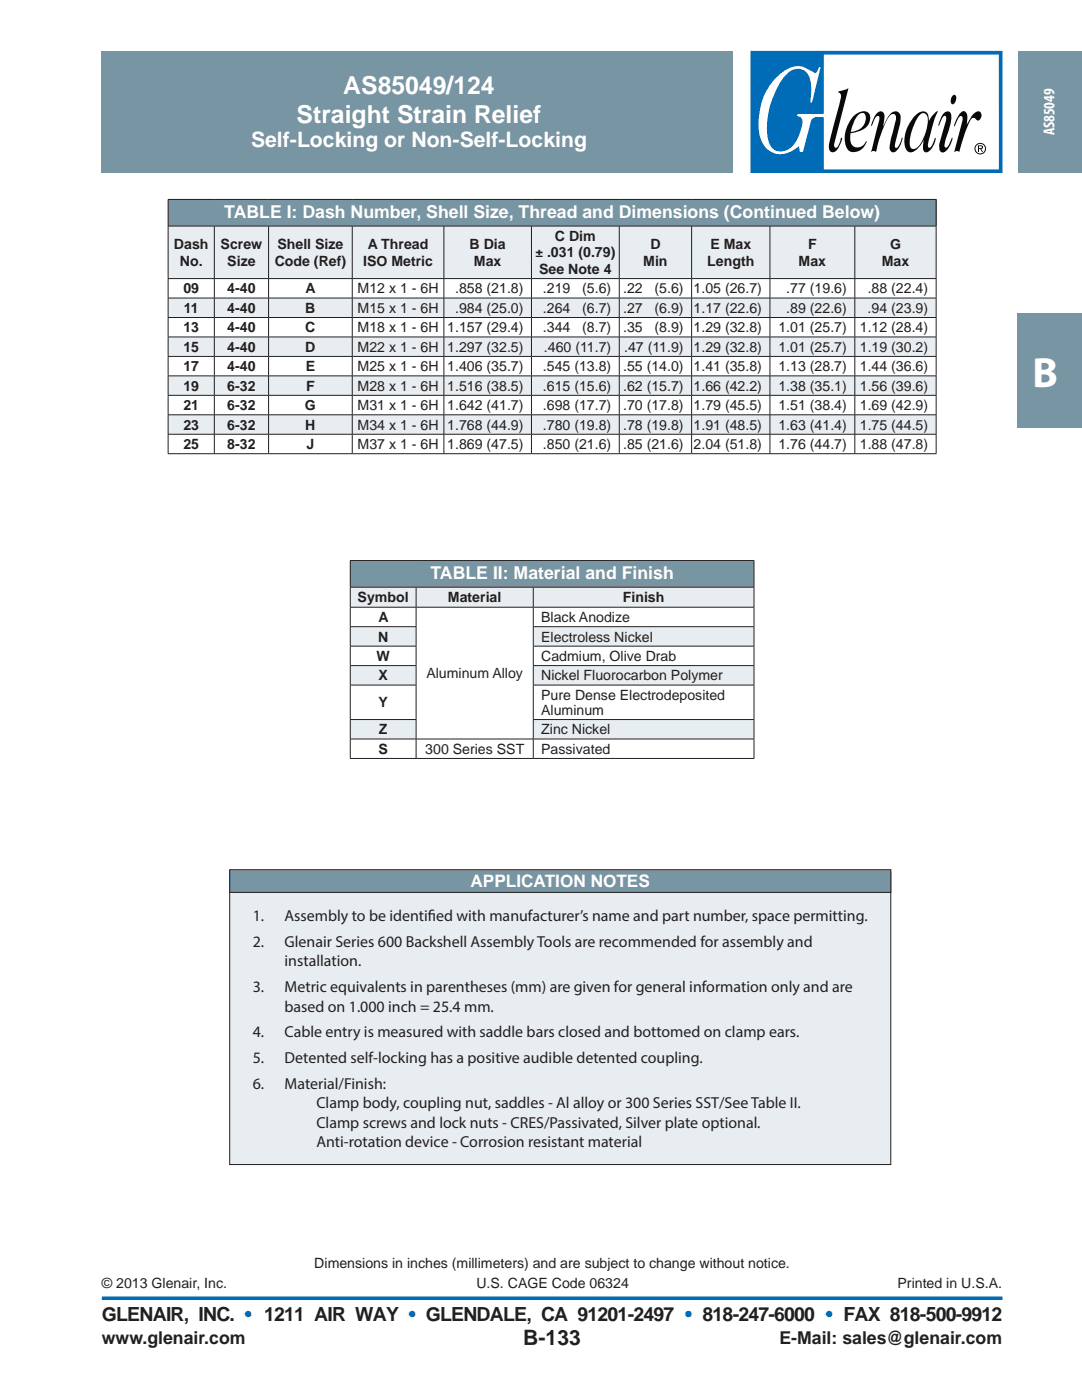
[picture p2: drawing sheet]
<svg xmlns="http://www.w3.org/2000/svg" width="216mm" height="279mm" viewBox="0 0 216 279" stroke-linecap="round" stroke-linejoin="round" font-family="sans-serif">
<path d="M20.3 259.1h179.7" fill="none" stroke="#006bb6" stroke-width=".71" stroke-linecap="butt"/>
<g fill="#7895a3">
<path d="M203.2 10.2h12.7v24.3h-12.7z" fill-rule="evenodd"/>
<path d="M20.3 10.2h126v24.3h-126z" fill-rule="evenodd"/>
</g>
<path d="M149.8 10.2h50.2v24.3h-50.2z" fill="#fff"/>
<g fill="#070909">
<path d="M175 22.5a.86 .86 0 0 1 1.2-.1 .86 .86 0 0 1 .3 1.1l-.3 1.6 .5-.9a2.59 2.59 0 0 1 2.1-2 1.28 1.28 0 0 1 .9 1.7l-1.1 4.8v.5l.1 .3a1.1 1.1 0 0 0 .9-1.1l.4-.9a3.6 3.6 0 0 1-1.6 2.9 .87 .87 0 0 1-.9-1.2l1.1-4.7a1.91 1.91 0 0 0 0-1.6 .89 .89 0 0 0-1.3 .5 25.3 25.3 0 0 0-2.5 7 .68 .68 0 0 0-1 0l1.6-6.1a1.04 1.04 0 0 0-.1-1.2h-.2a3.9 3.9 0 0 0-1.2 2.1v-.4l.5-1.4z"/>
<path d="M190.2 19h.4a1.35 1.35 0 0 1-.5 1.8 .95 .95 0 0 1-.2-1.5z"/>
<path d="M188.3 22.7l.4-.4 .6-.1 .4 .3a5.3 5.3 0 0 1-.5 3.8l-.6 1.8a1.19 1.19 0 0 0 .1 1.4 2.53 2.53 0 0 0 1.2-1.8l.1-.2-.2 1.1a2.71 2.71 0 0 1-1.7 1.8 1.32 1.32 0 0 1-.6-1.8l.4-1.6a12 12 0 0 0 .9-3.7l-.2-.2a2.99 2.99 0 0 0-1.1 1.8l-.2 .2-.1-.2 .4-1.2z"/>
<path d="M167.2 18.4l2.1-.8-2.6 10a2.24 2.24 0 0 0-.2 1.8l.2 .1 .3-.1 .2-.3 .8-1.6-.1 .8a3.8 3.8 0 0 1-1.3 2l-.6 .1a.9 .9 0 0 1-.6-1l.5-2.6 1.9-7.4a.85 .85 0 0 0-.6-1z"/>
<path d="M170.3 23.2a6 6 0 0 0-1.2 6.6 2.14 2.14 0 0 0 3.3-.5l.4-.7 .1-.5a1.93 1.93 0 0 1-2.6 1.1 2.63 2.63 0 0 1-.6-2.6 4.3 4.3 0 0 0 3.8-2.2 1.53 1.53 0 0 0-.7-2.1 2.77 2.77 0 0 0-2.5 .9zM171.4 22.8a.8 .8 0 0 1 1-.2 .8 .8 0 0 1 .4 1 2.95 2.95 0 0 1-3 2.7 7 7 0 0 1 1.6-3.5z"/>
<path d="M183.6 22.9l.4-.3a.92 .92 0 0 1 1.1 1 8.7 8.7 0 0 1-2.1 5.8l-.8 .3a1.28 1.28 0 0 1-.7-1.6 11.1 11.1 0 0 1 2.1-5.2zM182.5 23.2a7.1 7.1 0 0 0-1.9 6.2 1.18 1.18 0 0 0 .8 1 1.18 1.18 0 0 0 1.2-.3l.9-.9 .8-1.4v.6a2.41 2.41 0 0 0 .2 1.9 1.41 1.41 0 0 0 1.6-1 2.53 2.53 0 0 0 .6-1.8l-.3 .4a2.2 2.2 0 0 1-1 1.6 1.98 1.98 0 0 1 .1-2.1l.3-1a15.6 15.6 0 0 1 1.3-4.2 3.3 3.3 0 0 0-1.7 1.9h-.1a1.35 1.35 0 0 0-.3-1.5 1.35 1.35 0 0 0-1.5-.2z"/>
</g>
<path d="M155.1 15.2a5.6 5.6 0 0 1 5-1.9l2.5 1.2a1.53 1.53 0 0 0 .9-1.1l.1-.1a1.82 1.82 0 0 1-.2 1.6l-1.3 5.2-.3 .4-.1-.4 .1-1a7.7 7.7 0 0 0-.6-4.3 2.65 2.65 0 0 0-4.3 0 16.6 16.6 0 0 0-3.6 13.1 2.69 2.69 0 0 0 1.9 2.3 2.69 2.69 0 0 0 2.9-1 8.3 8.3 0 0 0 2-5.4l-.3-.3-.7-.3-.1-.3 .6-.2h4.8v-11.8h34.9v22.9h-34.9v-10.4h-1.6a1.25 1.25 0 0 0-1.1 1.3l-1.5 5.6h-.6l-.2-1.1a4.5 4.5 0 0 1-6.2 .7 6 6 0 0 1-1.9-5.1 12.7 12.7 0 0 1 3.8-9.6zM149.8 10.2v24.3h50.2v-24.3z" fill="#006bb6"/>
<g fill="#070909">
<path d="M191.6 22.5l.4-.3h.4a1.77 1.77 0 0 1 .6 2.1l-.1 .6v-.1a4.9 4.9 0 0 1 2.1-2.6 .83 .83 0 0 1 .9 .6 .83 .83 0 0 1-.3 .9l-.2 .3a.58 .58 0 0 1-.9-.4l-.2-.1a1.07 1.07 0 0 0-.9 1l-1.1 2.6-.9 3.2a.71 .71 0 0 0-1 .1l1.6-6.2a.76 .76 0 0 0-.2-1 2.73 2.73 0 0 0-1.2 1.8l-.2 .2 .3-1.1z"/>
<path d="M195.3 29.2h.6v.3l-.6 .1zM195.1 29v1.3h.2v-.6h.3l.3 .6h.2l-.3-.6h.2a.37 .37 0 0 0-.1-.7zM194.4 29.7a1.2 1.2 0 0 0 2.4 0 1.2 1.2 0 0 0-2.4 0zM194.6 29.7a1 1 0 0 1 2 0 1 1 0 0 1-2 0z"/>
</g>
<g fill="#7895a3">
<path d="M202.9 62.6h13v22.8h-13z"/>
<path d="M33.5 39.8h153.3v5.3h-153.3z"/>
</g>
<path d="M33.5 45.1h9.3v10.5h-9.3zM42.8 45.1h10.8v10.5h-10.8zM53.6 45.1h16.7v10.5h-16.7zM70.3 45.1h18.3v10.5h-18.3zM88.6 45.1h17.4v10.5h-17.4zM106 45.1h17.6v10.5h-17.6zM123.6 45.1h14.4v10.5h-14.4zM138 45.1h15.6v10.5h-15.6zM153.6 45.1h17v10.5h-17zM170.6 45.1h16.2v10.5h-16.2zM33.5 59.5h9.3v3.9h-9.3zM42.8 59.5h10.8v3.9h-10.8zM53.6 59.5h16.7v3.9h-16.7zM70.3 59.5h18.3v3.9h-18.3zM88.6 59.5h17.4v3.9h-17.4zM106 59.5h17.6v3.9h-17.6zM123.6 59.5h14.4v3.9h-14.4zM138 59.5h15.6v3.9h-15.6zM153.6 59.5h17v3.9h-17zM170.6 59.5h16.2v3.9h-16.2zM33.5 67.2h9.3v3.9h-9.3zM42.8 67.2h10.8v3.9h-10.8zM53.6 67.2h16.7v3.9h-16.7zM70.3 67.2h18.3v3.9h-18.3zM88.6 67.2h17.4v3.9h-17.4zM106 67.2h17.6v3.9h-17.6zM123.6 67.2h14.4v3.9h-14.4zM138 67.2h15.6v3.9h-15.6zM153.6 67.2h17v3.9h-17zM170.6 67.2h16.2v3.9h-16.2zM33.5 75h9.3v3.9h-9.3zM42.8 75h10.8v3.9h-10.8zM53.6 75h16.7v3.9h-16.7zM70.3 75h18.3v3.9h-18.3zM88.6 75h17.4v3.9h-17.4zM106 75h17.6v3.9h-17.6zM123.6 75h14.4v3.9h-14.4zM138 75h15.6v3.9h-15.6zM153.6 75h17v3.9h-17zM170.6 75h16.2v3.9h-16.2zM33.5 82.8h9.3v3.9h-9.3zM42.8 82.8h10.8v3.9h-10.8zM53.6 82.8h16.7v3.9h-16.7zM70.3 82.8h18.3v3.9h-18.3zM88.6 82.8h17.4v3.9h-17.4zM106 82.8h17.6v3.9h-17.6zM123.6 82.8h14.4v3.9h-14.4zM138 82.8h15.6v3.9h-15.6zM153.6 82.8h17v3.9h-17zM170.6 82.8h16.2v3.9h-16.2z" fill="#e7edf0"/>
<g fill="#fff">
<path d="M123.6 55.6h14.4v3.9h-14.4zM138 55.6h15.6v3.9h-15.6zM153.6 55.6h17v3.9h-17zM170.6 55.6h16.2v3.9h-16.2z"/>
<path d="M33.5 63.4h9.3v3.8h-9.3zM42.8 63.4h10.8v3.8h-10.8zM53.6 63.4h16.7v3.8h-16.7zM70.3 63.4h18.3v3.8h-18.3zM88.6 63.4h17.4v3.8h-17.4zM106 63.4h17.6v3.8h-17.6zM123.6 63.4h14.4v3.8h-14.4zM138 63.4h15.6v3.8h-15.6zM153.6 63.4h17v3.8h-17zM170.6 63.4h16.2v3.8h-16.2zM33.5 71.1h9.3v3.9h-9.3zM42.8 71.1h10.8v3.9h-10.8zM53.6 71.1h16.7v3.9h-16.7zM70.3 71.1h18.3v3.9h-18.3zM88.6 71.1h17.4v3.9h-17.4zM106 71.1h17.6v3.9h-17.6zM123.6 71.1h14.4v3.9h-14.4zM138 71.1h15.6v3.9h-15.6zM153.6 71.1h17v3.9h-17zM170.6 71.1h16.2v3.9h-16.2zM33.5 78.9h9.3v3.9h-9.3zM42.8 78.9h10.8v3.9h-10.8zM53.6 78.9h16.7v3.9h-16.7zM70.3 78.9h18.3v3.9h-18.3zM88.6 78.9h17.4v3.9h-17.4zM106 78.9h17.6v3.9h-17.6zM123.6 78.9h14.4v3.9h-14.4zM138 78.9h15.6v3.9h-15.6zM153.6 78.9h17v3.9h-17zM170.6 78.9h16.2v3.9h-16.2zM33.5 86.7h9.3v3.8h-9.3zM42.8 86.7h10.8v3.8h-10.8zM53.6 86.7h16.7v3.8h-16.7zM70.3 86.7h18.3v3.8h-18.3zM88.6 86.7h17.4v3.8h-17.4zM106 86.7h17.6v3.8h-17.6zM123.6 86.7h14.4v3.8h-14.4zM138 86.7h15.6v3.8h-15.6zM153.6 86.7h17v3.8h-17zM170.6 86.7h16.2v3.8h-16.2z"/>
</g>
<g fill="none" stroke="#231f20" stroke-width=".2">
<path d="M33.5 39.8h153.3M33.5 39.8v5.3h153.3M186.8 39.8v5.3M33.5 59.5h153.3M33.5 45.2v10.4M33.5 59.5v3.8M42.8 45.2v10.4M42.8 55.6v3.8M42.8 59.5v3.8M53.6 45.2v10.4M53.6 55.6v3.8M53.6 59.5v3.8"/>
<path d="M70.3 45.2v10.4M70.3 55.6v3.8M70.3 59.5v3.8M88.6 45.2v10.4M88.6 55.6v3.8M88.6 59.5v3.8M106 45.2v10.4M106 55.6v3.8M106 59.5v3.8M123.6 45.2v10.4M123.6 55.6v3.8M123.6 59.5v3.8"/>
<path d="M138 45.2v10.4M138 55.6v3.8M138 59.5v3.8M153.6 45.2v10.4M153.6 55.6v3.8M153.6 59.5v3.8M170.6 45.2v10.4M170.6 55.6v3.8M170.6 59.5v3.8M186.8 45.2v10.4M186.8 55.6v3.8M186.8 59.5v3.8"/>
<path d="M186.8 55.6h-153.3v3.8M33.5 63.4h153.3M33.5 67.2h153.3M33.5 71.1h153.3M33.5 75h153.3M33.5 78.9h153.3M33.5 78.9v3.9h153.3M33.5 63.4v3.8M33.5 67.3v3.8M33.5 71.2v3.8M33.5 75.1v3.8M42.8 63.4v3.8"/>
<path d="M42.8 67.3v3.8M42.8 71.2v3.8M42.8 75.1v3.8M42.8 78.9v3.8M53.6 63.4v3.8M53.6 67.3v3.8M53.6 71.2v3.8M53.6 75.1v3.8M53.6 78.9v3.8M70.3 63.4v3.8M70.3 67.3v3.8M70.3 71.2v3.8"/>
<path d="M70.3 75.1v3.8M70.3 78.9v3.8M88.6 63.4v3.8M88.6 67.3v3.8M88.6 71.2v3.8M88.6 75.1v3.8M88.6 78.9v3.8M106 63.4v3.8M106 67.3v3.8M106 71.2v3.8M106 75.1v3.8M106 78.9v3.8"/>
<path d="M123.6 63.4v3.8M123.6 67.3v3.8M123.6 71.2v3.8M123.6 75.1v3.8M123.6 78.9v3.8M138 63.4v3.8M138 67.3v3.8M138 71.2v3.8M138 75.1v3.8M138 78.9v3.8M153.6 63.4v3.8M153.6 67.3v3.8"/>
<path d="M153.6 71.2v3.8M153.6 75.1v3.8M153.6 78.9v3.8M170.6 63.4v3.8M170.6 67.3v3.8M170.6 71.2v3.8M170.6 75.1v3.8M170.6 78.9v3.8M186.8 63.4v3.8M186.8 67.3v3.8M186.8 71.2v3.8M186.8 75.1v3.8"/>
<path d="M186.8 78.9v3.8M33.5 86.7h153.3M33.5 90.5h153.3M33.5 82.8v3.8M33.5 86.7v3.8M42.8 82.8v3.8M42.8 86.7v3.8M53.6 82.8v3.8M53.6 86.7v3.8M70.3 82.8v3.8M70.3 86.7v3.8M88.6 82.8v3.8"/>
<path d="M88.6 86.7v3.8M106 82.8v3.8M106 86.7v3.8M123.6 82.8v3.8M123.6 86.7v3.8M138 82.8v3.8M138 86.7v3.8M153.6 82.8v3.8M153.6 86.7v3.8M170.6 82.8v3.8M170.6 86.7v3.8M186.8 82.8v3.8"/>
<path d="M186.8 86.7v3.8"/>
</g>
<path d="M133.2 186.1h3.6" fill="none" stroke="#231f20" stroke-width=".26"/>
<path d="M126.9 195.4l.5 .3-1.3 1.4z" fill="#231f20"/>
<path d="M98 184.5h3.7M126.9 195.4l.5 .3-1.3 1.4zM133.2 186.1l-7.1 11" fill="none" stroke="#231f20" stroke-width=".26"/>
<path d="M114.7 195.4l1.2 1.4-1.6-.9z" fill="#231f20"/>
<path d="M101.7 184.5l14.2 12.3M111.7 182.6v29.3M114.7 195.4l1.2 1.4-1.6-.9zM128.3 182.6v29.3" fill="none" stroke="#231f20" stroke-width=".26"/>
<path d="M111.7 183l1.9-.3v.6z" fill="#231f20"/>
<path d="M111.7 183l1.9-.3v.6zM111.7 183l1.9 .3v-.6l-1.9 .3h6.5" fill="none" stroke="#231f20" stroke-width=".26"/>
<path d="M126.5 182.7l1.8 .3-1.8 .3z" fill="#231f20"/>
<g fill="none" stroke="#231f20" stroke-width=".26">
<path d="M93.5 195.8h12.7a1.2 1.2 0 0 1 1.1 1.2v31.6a1.2 1.2 0 0 1-1.2 1.1h-12.6M93.5 195.8l-.3 .5v32.9h-2v-32.9h2M93.5 195.8v33.9M93.5 199.2l8.8 8.9M93.5 197.5l8.8 8.8M93.5 195.8l8.8 8.8M94.2 195.8l-.7 .7M95.2 195.8l7.1 7.1M96 195.8l-2.5 2.4M96.9 195.8l5.4 5.4M97.7 195.8l-4.2 4.2M98.7 195.8l3.6 3.6"/>
<path d="M99.4 195.8l-5.9 5.9M100.4 195.8l1.9 1.9M101.1 195.8l-7.6 7.6M102.1 195.8l.2 .2M102.3 195.8v33.9M102.3 199.7l-8.8 8.9M102.3 198l-8.8 8.9M102.3 196.3l-8.8 8.8M110.7 198.1h-3v29.3h3M111.1 197.7v2.6M111.9 198.2v1.6M112.7 197.7v2.6"/>
<path d="M113.6 198.2v1.6M113.8 197.7h-2.7l-.6 .5v1.6l.6 .5h2.7M114.8 197.4h-.7l-.3 .3v2.6M116.5 196.8h-1.3l-.4 .5v3.4l.2 .4 .3 .1h1.2M116.7 195.5l1.6-.1 .4 .4v8a1.1 1.1 0 0 1-.8 .9 8.3 8.3 0 0 0-6.2 8.3 8.3 8.3 0 0 0 6.5 7.9l.4 .5 .1 .4v7.9l-.3 .4h-1.5l-.4-.4v-6.8a10.8 10.8 0 0 1-7.3-10.1 10.8 10.8 0 0 1 7.3-10.2v-6.7zM118.7 198h.2M119.2 195.6l1.3-.2a.65 .65 0 0 1 .6 .7v8.2l-.1 .2h-1.9l-.2-.2v-8.2zM120 193.2v15.6M121.1 198h.3M121.6 195.5l1.6-.1 .4 .4v6.8a10.8 10.8 0 0 1 7.2 10.2 10.8 10.8 0 0 1-7.2 10.1v6.8l-.4 .4h-1.4l-.4-.2v-.3v-7.8a1.04 1.04 0 0 1 .8-1 8.3 8.3 0 0 0 6.1-8.2 8.3 8.3 0 0 0-6.5-8l-.4-.5v-.4v-7.8zM121.8 183h6.5l-1.8 .3v-.6l1.8 .3M123.7 196.5a2.68 2.68 0 0 1 3.3 2.2h-1.5v.6h1.5a2.62 2.62 0 0 1-3.3 2.2z"/>
<path d="M124.5 196.5v5M126.5 182.7l1.8 .3-1.8 .3zM88.4 212.8h27.7M93.5 220l8.8 8.8M93.5 218.2l8.8 8.9M93.5 216.5l8.8 8.9M93.5 214.8l8.8 8.8M93.5 213.1l8.8 8.8M93.5 211.3l8.8 8.9M93.5 209.6l8.8 8.9M93.5 207.9l8.8 8.8M93.5 206.2l8.8 8.8"/>
<path d="M93.5 204.4l8.8 8.9M93.5 202.7l8.8 8.8M93.5 201l8.8 8.8M102.3 218.8l-8.8 8.8M102.3 217l-8.8 8.9M102.3 215.3l-8.8 8.9M102.3 213.6l-8.8 8.8M102.3 211.9l-8.8 8.8M102.3 210.1l-8.8 8.9M102.3 208.4l-8.8 8.8M102.3 206.7l-8.8 8.8M102.3 204.9l-8.8 8.9"/>
<path d="M102.3 203.2l-8.8 8.8M102.3 201.5l-8.8 8.8M107.3 200.6h.4M113.8 200.3l.2 .4h.8M118.1 212.8h3.9M118.7 200.1h.2M120 210.8v3.9M120 216.7v15.6M121.1 200.1h.3M123.9 212.8h10.5M93.2 229.2l.3 .5M93.5 228.6l1.1 1.1"/>
<path d="M93.5 226.9l2.8 2.8M93.5 225.2l4.5 4.5M93.5 223.4l6.3 6.3M93.5 221.7l8 8M102.3 229.1l-.5 .6M102.3 227.4l-2.3 2.3M102.3 225.7l-4 4M102.3 223.9l-5.7 5.8M102.3 222.2l-7.4 7.5M102.3 220.5l-8.8 8.8M107.3 224.8h.4M111.1 225.2v2.6"/>
<path d="M111.9 225.8v1.5M112.7 225.2v2.6M113.6 225.8v1.5M113.8 225.2h-2.7l-.6 .6v1.5l.6 .5h2.7M113.8 227.8l.2 .4h.8M113.8 225.2v2.6M114.8 228.2l.1 .2 .4 .3h1.2M114.8 224.9h-.8l-.2 .3M114.8 224.9v3.3M116.5 224.4h-1.3l-.3 .1-.1 .4M118.7 227.6h.2M118.7 225.5h.2"/>
<path d="M118.9 221.2l.2-.1h1.9l.1 .1v8.2a.66 .66 0 0 1-.6 .7h-.9a.66 .66 0 0 1-.7-.7zM121.1 227.6h.3M121.1 225.5h.3M123.7 224h.8v5h-.8zM124.5 224a2.48 2.48 0 0 1 2.5 2.2h-1.5v.6h1.5a2.52 2.52 0 0 1-2.5 2.2"/>
</g>
<path d="M45.8 174h131.9v58.4h-131.9z" fill="#e7edf0"/>
<path d="M45.8 174h131.9v58.4h-131.9z" fill="none" stroke="#231f20" stroke-width=".2"/>
<path d="M45.8 173.6h131.9v4.5h-131.9z" fill="#7895a3"/>
<path d="M45.8 173.6h131.9v4.5h-131.9z" fill="none" stroke="#231f20" stroke-width=".2"/>
<path d="M69.9 111.9h80.6v5.3h-80.6z" fill="#7895a3"/>
<path d="M69.9 117.2h13.1v4h-13.1zM83 117.2h23.4v4h-23.4zM106.4 117.2h44.1v4h-44.1zM69.9 125.1h13.1v3.9h-13.1zM106.4 125.1h44.1v3.9h-44.1zM69.9 132.8h13.1v3.9h-13.1zM106.4 132.8h44.1v3.9h-44.1zM69.9 143.6h13.1v3.9h-13.1zM106.4 143.6h44.1v3.9h-44.1z" fill="#e7edf0"/>
<g fill="#fff">
<path d="M69.9 121.2h13.1v3.9h-13.1zM83 121.2h23.4v26.3h-23.4zM106.4 121.2h44.1v3.9h-44.1z"/>
<path d="M69.9 129h13.1v3.8h-13.1zM106.4 129h44.1v3.8h-44.1zM69.9 136.7h13.1v6.9h-13.1zM106.4 136.7h44.1v6.9h-44.1zM69.9 147.5h13.1v3.9h-13.1zM83 147.5h23.4v3.9h-23.4zM106.4 147.5h44.1v3.9h-44.1z"/>
</g>
<g fill="none" stroke="#231f20" stroke-width=".2">
<path d="M69.8 111.9h80.7M69.8 117.2h80.7M69.9 111.9v5.2M69.9 117.2v3.9M83 117.2v3.9M106.4 117.2v3.9M150.5 111.9v5.2M150.5 117.2v3.9M69.8 121.2h80.7M69.8 125.1h13.3M69.8 129h13.3M69.8 132.8h13.3"/>
<path d="M69.8 136.7h13.3M69.9 121.2v3.8M69.9 125.1v3.8M69.9 129v3.8M69.9 132.9v3.8M69.9 136.8v6.8M83 121.2v3.8M83 125.1v3.8M83 129v3.8M83 132.9v3.8M83 136.8v6.8M106.4 125.1h44.1"/>
<path d="M106.4 129h44.1M106.4 132.8h44.1M106.4 136.7h44.1M106.4 121.2v3.8M106.4 125.1v3.8M106.4 129v3.8M106.4 132.9v3.8M106.4 136.8v6.8M150.5 121.2v3.8M150.5 125.1v3.8M150.5 129v3.8M150.5 132.9v3.8"/>
<path d="M150.5 136.8v6.8M69.8 143.6h13.3M69.8 147.5h80.7M69.8 151.4h80.7M69.9 143.6v3.8M69.9 147.5v3.8M83 143.6v3.8M83 147.5v3.8M106.4 143.6h44.1M106.4 143.6v3.8M106.4 147.5v3.8M150.5 143.6v3.8"/>
<path d="M150.5 147.5v3.8"/>
</g>
<text font-size="8.5" fill="#fff" x="206" y="77.2">B</text>
<g font-size="4.9" fill="#fff">
<text x="68.5" y="18.8">AS85049/124</text>
<text x="59.2" y="24.5">Straight Strain Relief</text>
</g>
<text font-size="4.2" fill="#fff" x="50.1" y="29.4">Self-Locking or Non-Self-Locking</text>
<text font-size="4.2" fill="#231f20" x="104.4" y="268.4">B-133</text>
<text font-size="3.9" fill="#231f20" x="20.3" y="263.6">GLENAIR, INC. • 1211 AIR WAY • GLENDALE, CA 91201-2497 • 818-247-6000 • FAX 818-500-9912</text>
<g font-size="3.5" fill="#fff">
<text x="44.7" y="43.4">TABLE I: Dash Number, Shell Size, Thread and Dimensions (Continued Below)</text>
<text x="85.9" y="115.5">TABLE II: Material and Finish</text>
</g>
<g font-size="3.5" fill="#231f20">
<text x="20.3" y="268.2">www.glenair.com</text>
<text x="155.5" y="268.2">E-Mail: sales@glenair.com</text>
</g>
<text font-size="3.4" fill="#fff" x="93.9" y="177">APPLICATION NOTES</text>
<text font-size="3.2" fill="#fff" x="210.4" y="27" transform="rotate(-90 210.4 27)">AS85049</text>
<g font-size="3.2" fill="#231f20">
<text x="50.4" y="183.8">1.</text>
<text x="56.8" y="183.8">Assembly to be identif</text>
<text x="85.4" y="183.8">ied with manufacturer’s name and part number, space permitting.</text>
<text x="50.4" y="189">2.</text>
<text x="56.8" y="189">Glenair Series 600 Backshell Assembly Tools are recommended for assembly and</text>
<text x="50.4" y="198">3.</text>
<text x="56.8" y="192.8">installation.</text>
<text x="56.8" y="198">Metric equivalents in parentheses (mm) are given for general information only and are</text>
<text x="56.8" y="201.9">based on 1.000 inch = 25.4 mm.</text>
<text x="50.4" y="207">4.</text>
<text x="56.8" y="207">Cable entry is measured with saddle bars closed and bottomed on clamp ears.</text>
<text x="50.4" y="212.2">5.</text>
<text x="56.8" y="212.2">Detented self-locking has a positive audible detented coupling.</text>
<text x="50.4" y="217.3">6.</text>
<text x="56.8" y="217.3">Material/Finish:</text>
<text x="63.1" y="221.2">Clamp body, coupling nut, saddles - Al alloy or 300 Series SST/See Table II.</text>
<text x="63.1" y="225.1">Clamp screws and lock nuts - CRES/Passivated, Silver plate optional.</text>
<text x="63.1" y="229">Anti-rotation device - Corrosion resistant material</text>
</g>
<g font-size="3" fill="#231f20">
<text x="77.6" y="185.6">Self-locking Nut</text>
<text x="81.6" y="182.5">Captive</text>
<text x="119.1" y="183.9">C</text>
<text x="81.6" y="188.7">-typ-</text>
<text x="137.8" y="187">Screw</text>
</g>
<g font-size="2.8" fill="#231f20">
<text x="110.7" y="48">C Dim</text>
<text x="34.7" y="49.7">Dash</text>
<text x="35.9" y="53.1">No.</text>
<text x="44" y="49.7">Screw</text>
<text x="45.4" y="53.1">Size</text>
<text x="54.8" y="53.1">Code (Ref)</text>
<text x="55.4" y="49.7">Shell Size</text>
<text x="72.5" y="53.1">ISO Metric</text>
<text x="73.4" y="49.7">A Thread</text>
<text x="93.7" y="49.7">B Dia</text>
<text x="94.6" y="53.1">Max</text>
<text x="106.8" y="51.4">± .031 (0.79)</text>
<text x="128.4" y="53.1">Min</text>
<text x="129.8" y="49.7">D</text>
<text x="141.1" y="53.1">Length</text>
<text x="141.7" y="49.7">E Max</text>
<text x="159.4" y="53.1">Max</text>
<text x="161.2" y="49.7">F</text>
<text x="175.9" y="53.1">Max</text>
<text x="177.6" y="49.7">G</text>
<text x="36.6" y="58.6">09</text>
<text x="45.4" y="58.6">4-40</text>
<text x="61" y="58.6">A</text>
<text x="71.4" y="58.6">M12 x 1 - 6H</text>
<text x="90.8" y="58.6">.858 (21.8)</text>
<text x="107.6" y="54.8">See Note 4</text>
<text x="108.3" y="58.6">.219</text>
<text x="116.2" y="58.6">(5.6)</text>
<text x="124.3" y="58.6">.22</text>
<text x="130.6" y="58.6">(5.6)</text>
<text x="138.4" y="58.6">1.05 (26.7)</text>
<text x="156.9" y="58.6">.77 (19.6)</text>
<text x="173.1" y="58.6">.88 (22.4)</text>
<text x="36.7" y="62.5">11</text>
<text x="45.4" y="62.5">4-40</text>
<text x="60.9" y="62.5">B</text>
<text x="71.4" y="62.5">M15 x 1 - 6H</text>
<text x="90.8" y="62.5">.984 (25.0)</text>
<text x="108.3" y="62.5">.264</text>
<text x="116.2" y="62.5">(6.7)</text>
<text x="124.3" y="62.5">.27</text>
<text x="130.6" y="62.5">(6.9)</text>
<text x="138.4" y="62.5">1.17 (22.6)</text>
<text x="156.9" y="62.5">.89 (22.6)</text>
<text x="173.1" y="62.5">.94 (23.9)</text>
<text x="36.6" y="66.3">13</text>
<text x="36.6" y="70.2">15</text>
<text x="45.4" y="66.3">4-40</text>
<text x="45.4" y="70.2">4-40</text>
<text x="60.9" y="66.3">C</text>
<text x="60.9" y="70.2">D</text>
<text x="71.4" y="66.3">M18 x 1 - 6H</text>
<text x="71.4" y="70.2">M22 x 1 - 6H</text>
<text x="89.2" y="66.3">1.157 (29.4)</text>
<text x="89.2" y="70.2">1.297 (32.5)</text>
<text x="108.3" y="66.3">.344</text>
<text x="108.5" y="70.2">.460 (11.7)</text>
<text x="116.2" y="66.3">(8.7)</text>
<text x="124.3" y="66.3">.35</text>
<text x="124.5" y="70.2">.47 (11.9)</text>
<text x="130.6" y="66.3">(8.9)</text>
<text x="138.4" y="70.2">1.29 (32.8)</text>
<text x="138.4" y="66.3">1.29 (32.8)</text>
<text x="155.3" y="70.2">1.01 (25.7)</text>
<text x="155.3" y="66.3">1.01 (25.7)</text>
<text x="171.6" y="70.2">1.19 (30.2)</text>
<text x="171.6" y="66.3">1.12 (28.4)</text>
<text x="36.6" y="78">19</text>
<text x="36.6" y="74.1">17</text>
<text x="45.4" y="78">6-32</text>
<text x="45.4" y="74.1">4-40</text>
<text x="61" y="74.1">E</text>
<text x="61.1" y="78">F</text>
<text x="71.4" y="78">M28 x 1 - 6H</text>
<text x="71.4" y="74.1">M25 x 1 - 6H</text>
<text x="89.2" y="78">1.516 (38.5)</text>
<text x="89.2" y="74.1">1.406 (35.7)</text>
<text x="108.3" y="78">.615 (15.6)</text>
<text x="108.3" y="74.1">.545 (13.8)</text>
<text x="124.3" y="74.1">.55 (14.0)</text>
<text x="124.3" y="78">.62 (15.7)</text>
<text x="138.4" y="78">1.66 (42.2)</text>
<text x="138.4" y="74.1">1.41 (35.8)</text>
<text x="155.3" y="78">1.38 (35.1)</text>
<text x="155.3" y="74.1">1.13 (28.7)</text>
<text x="171.6" y="78">1.56 (39.6)</text>
<text x="171.6" y="74.1">1.44 (36.6)</text>
<text x="36.6" y="81.9">21</text>
<text x="45.4" y="81.9">6-32</text>
<text x="60.8" y="81.9">G</text>
<text x="71.4" y="81.9">M31 x 1 - 6H</text>
<text x="89.2" y="81.9">1.642 (41.7)</text>
<text x="108.3" y="81.9">.698 (17.7)</text>
<text x="124.3" y="81.9">.70 (17.8)</text>
<text x="138.4" y="81.9">1.79 (45.5)</text>
<text x="155.3" y="81.9">1.51 (38.4)</text>
<text x="171.6" y="81.9">1.69 (42.9)</text>
<text x="36.6" y="89.6">25</text>
<text x="36.6" y="85.8">23</text>
<text x="45.4" y="89.6">8-32</text>
<text x="45.4" y="85.8">6-32</text>
<text x="60.9" y="85.8">H</text>
<text x="61.2" y="89.6">J</text>
<text x="71.4" y="89.6">M37 x 1 - 6H</text>
<text x="71.4" y="85.8">M34 x 1 - 6H</text>
<text x="89.2" y="89.6">1.869 (47.5)</text>
<text x="89.2" y="85.8">1.768 (44.9)</text>
<text x="108.3" y="89.6">.850 (21.6)</text>
<text x="108.3" y="85.8">.780 (19.8)</text>
<text x="124.3" y="89.6">.85 (21.6)</text>
<text x="124.3" y="85.8">.78 (19.8)</text>
<text x="138.4" y="85.8">1.91 (48.5)</text>
<text x="138.4" y="89.6">2.04 (51.8)</text>
<text x="155.3" y="85.8">1.63 (41.4)</text>
<text x="155.3" y="89.6">1.76 (44.7)</text>
<text x="171.6" y="85.8">1.75 (44.5)</text>
<text x="171.6" y="89.6">1.88 (47.8)</text>
<text x="71.4" y="120.2">Symbol</text>
<text x="75.5" y="124.2">A</text>
<text x="89.4" y="120.2">Material</text>
<text x="108" y="124.2">Black Anodize</text>
<text x="124.3" y="120.2">Finish</text>
<text x="75.1" y="131.9">W</text>
<text x="75.4" y="128">N</text>
<text x="108" y="128">Electroless Nickel</text>
<text x="108" y="131.9">Cadmium, Olive Drab</text>
<text x="75.5" y="135.8">X</text>
<text x="85.1" y="135.4">Aluminum Alloy</text>
<text x="108" y="135.8">Nickel Fluorocarbon Polymer</text>
<text x="75.5" y="141.2">Y</text>
<text x="108" y="139.6">Pure Dense Electrodeposited</text>
<text x="108" y="142.8">Aluminum</text>
<text x="75.6" y="146.6">Z</text>
<text x="108" y="146.6">Zinc Nickel</text>
<text x="75.5" y="150.5">S</text>
<text x="84.9" y="150.5">300 Series SST</text>
<text x="108" y="150.5">Passivated</text>
<text x="20.3" y="257.1">© 2013 Glenair, Inc.</text>
<text x="62.7" y="253.1">Dimensions in inches (millimeters) and are subject to change without notice.</text>
<text x="95.1" y="257.1">U.S. CAGE Code 06324</text>
<text x="179.1" y="257.1">Printed in U.S.A.</text>
</g>
</svg>
